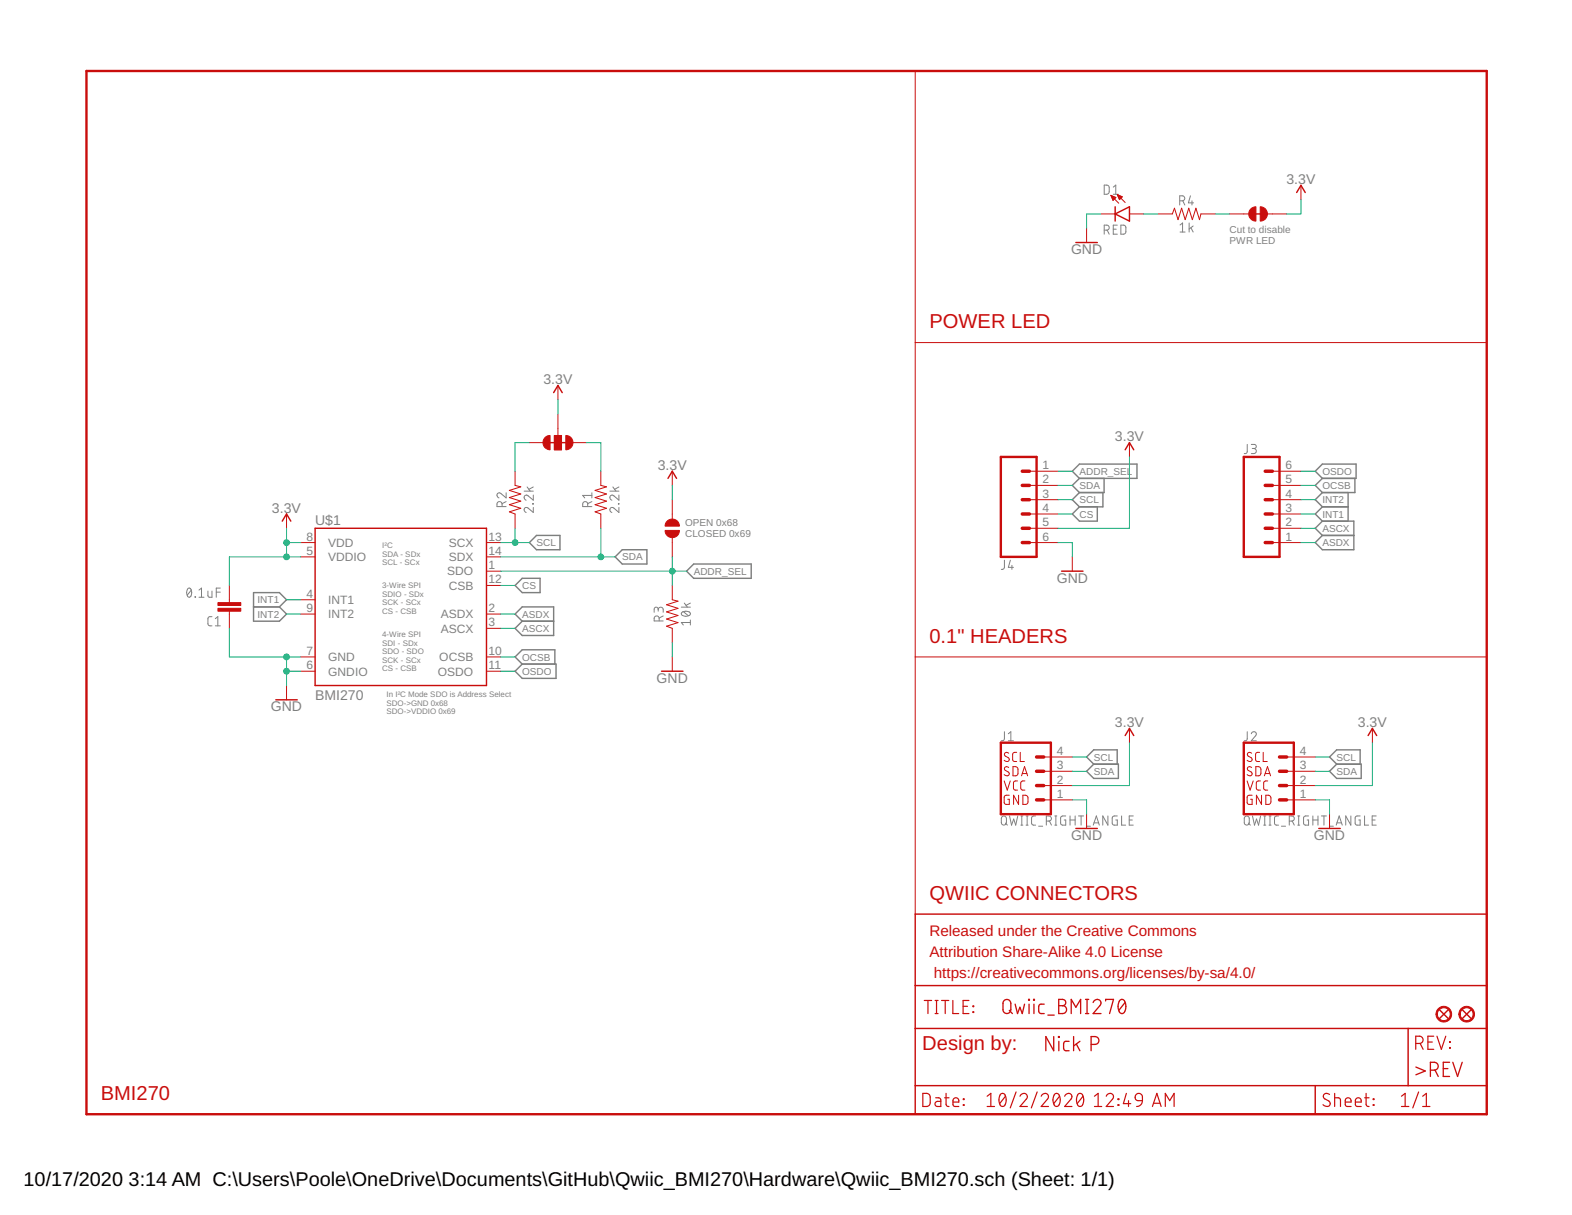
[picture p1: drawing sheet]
<svg xmlns="http://www.w3.org/2000/svg" width="279mm" height="216mm" viewBox="0 0 279 216" stroke-linecap="round" stroke-linejoin="round" font-family="sans-serif">
<g fill="none" stroke="#808080" stroke-width=".18">
<path d="M196.3 32.9h.4a.43 .43 0 0 1 .4 .4l-.1 1.1-.7 .1zM197.9 34.5h.9M197.9 33.3l.4-.4v1.6M209.7 35.7h.4a.44 .44 0 0 0 .5-.5 .44 .44 0 0 0-.5-.4h-.4v1.6M209.7 40l.5-.4v1.6M210.2 35.7l.4 .7M211.3 39.6v1.6M211.6 34.8l-.4 1.2h.9M211.9 35.7v.7M196.3 40.9h.4a.44 .44 0 0 0 .4-.5 .44 .44 0 0 0-.4-.4h-.4v1.6M196.8 40.9l.3 .7M197.9 40.7h.5"/>
<path d="M198.6 40h-.7v1.6h.7M199.2 40h.5a.43 .43 0 0 1 .4 .4v.8a.43 .43 0 0 1-.4 .4h-.5zM209.7 41.2h.9M211.7 40.5l.4 .7M212.1 40.2l-.8 .5M221.7 79v1.4l-.2 .2h-.4M222.4 79h.5a.36 .36 0 0 1 .4 .3 .36 .36 0 0 1-.4 .4h-.3M222.8 79.7a.46 .46 0 0 1 .5 .4 .46 .46 0 0 1-.5 .5h-.4M89.2 90v-.4a.46 .46 0 0 0-.4-.5 .46 .46 0 0 0-.5 .5v.4h1.7M90 87.6v.9l-1-.8a.44 .44 0 0 0-.7 .1 .44 .44 0 0 0 .4 .7M90 89.1l-.8 .4M93.2 87.3h1.6"/>
<path d="M93.7 86.5l.5 .8M94.7 89.5l.1 .1zM94.8 90.2v.9l-.9-.8a.44 .44 0 0 0-.7 .1 .44 .44 0 0 0 .3 .7M94.8 88v.9l-.9-.8a.44 .44 0 0 0-.7 .1 .44 .44 0 0 0 .3 .7M94.8 86.5l-.8 .5M104.5 90v-.4a.44 .44 0 0 0-.5-.5 .44 .44 0 0 0-.4 .5v.4h1.6M105.2 89.1l-.7 .4M105.2 88h-1.6l.3 .5M105.2 87.6v.9M108.4 87.3h1.6M108.9 86.5l.6 .8M109.9 89.5l.1 .1z"/>
<path d="M110 90.2v.9l-.9-.8a.44 .44 0 0 0-.7 .1 .44 .44 0 0 0 .4 .7M110 88v.9l-.9-.8a.44 .44 0 0 0-.7 .1 .44 .44 0 0 0 .4 .7M110 86.5l-.8 .5M178.5 99.5v1.4l-.2 .2-.3 .1M179.6 99.5l-.4 1.3h.9M33.4 104.6l.2-.1a.97 .97 0 0 1 0 1.6 1.03 1.03 0 0 1-.2-1.5zM34 104.9l-.7 .9M34.7 106l.1 .1zM35.4 106.1h.9M35.4 104.9l.4-.4v1.6M37 105v1l.2 .1h.5v-1.1M37.7 109.6h-.5l-.2 .3v1.1l.2 .2h.5"/>
<path d="M38.3 111.2h.9M38.3 109.9l.4-.3v1.6M38.4 105.2h.8M39.2 104.5h-.8v1.6M117 108.3a.44 .44 0 0 1 .4-.4 .44 .44 0 0 1 .5 .4v.5M117 108.6v-.4a.36 .36 0 0 0-.4-.3 .36 .36 0 0 0-.3 .3v.6M117.2 110.3v-.4a.44 .44 0 0 0-.5-.4 .44 .44 0 0 0-.4 .4v.4h1.6M117.9 109.5l-.7 .3M121.1 107.9h1.6M121.2 108.8a1.02 1.02 0 0 1 1.5 .3 .93 .93 0 0 1-1.6 0zM121.5 108.7l.8 .7M121.6 107.2l.6 .7"/>
<path d="M122.7 110.6h-1.6l.4 .5M122.7 110.2v.9M122.7 107.2l-.8 .4M179.9 100.5v.7M178.5 130v1.4l-.2 .2h-.3M179.2 131.6h.9M179.2 130.4l.5-.4v1.6M221.7 130v1.4l-.2 .2h-.4M222.4 130.4a.44 .44 0 0 1 .6-.4 .44 .44 0 0 1 .2 .7l-.8 .9h.9M178.1 145.1a.46 .46 0 0 1 .5-.1 .46 .46 0 0 1 .3 .5v.7a.46 .46 0 0 1-.5 .4 .46 .46 0 0 1-.4-.4zM178.7 146.3l.3 .3M179.4 145l.4 1.6 .4-1.1 .3 1.1 .4-1.6"/>
<path d="M181.4 146.6h.4M181.4 145h.4M181.6 145v1.6M182.4 146.6h.3M182.4 145h.3M182.6 145v1.6M184.1 145h-.5l-.3 .4 .1 1 .2 .2h.5M184.6 146.8h.7M186 145.9h.4a.46 .46 0 0 0 .5-.5 .46 .46 0 0 0-.5-.4h-.4v1.6M186.5 145.9l.4 .7M187.5 146.6h.3M187.5 145h.3"/>
<path d="M187.7 145v1.6M189.4 145h-.5l-.4 .2v1.2l.2 .2h.7v-.9h-.3M190.2 145.7h.9M190.2 145v1.6M191.1 145v1.6M191.7 145h.9M192.2 145v1.6M193.1 146.8h.7M194.3 146.6l.6-1.6 .5 1.6M194.4 146.2h.9M196.9 145v1.6l-.9-1.6v1.6M198.6 145h-.6l-.3 .2v1.1l.2 .3h.7v-.9h-.3"/>
<path d="M199.3 145v1.6h.8M200.7 145.7h.6M201.4 145h-.7v1.6h.7M221.3 145.1a.44 .44 0 0 1 .5-.1 .44 .44 0 0 1 .2 .5v.7a.44 .44 0 0 1-.4 .4 .44 .44 0 0 1-.5-.4l.1-.9zM221.9 146.3l.3 .3M222.6 145l.4 1.6 .3-1.1 .4 1.1 .3-1.6M224.6 146.6h.4M224.6 145h.4M224.8 145v1.6M225.6 146.6h.3M225.6 145h.3M225.7 145v1.6"/>
<path d="M227.2 145h-.5l-.2 .4v1l.2 .2h.5M227.8 146.8h.7M229.2 145.9h.4a.46 .46 0 0 0 .4-.5 .46 .46 0 0 0-.4-.4h-.4v1.6M229.7 145.9l.3 .7M230.7 146.6h.3M230.7 145h.3M230.8 145v1.6M232.6 145h-.5l-.4 .2v1.1l.2 .3h.7v-.9h-.3M233.3 145.7h1M233.3 145v1.6M234.3 145v1.6M234.9 145h.9"/>
<path d="M235.3 145v1.6M236.3 146.8h.7M237.5 146.6l.5-1.6 .6 1.6M237.6 146.2h.8M240.1 145v1.6l-.9-1.6v1.6M241.7 145h-.5l-.3 .2v1.1l.2 .3h.6v-.9h-.2M242.5 145v1.6h.7M243.9 145.7h.5M244.6 145h-.7v1.6h.7"/>
</g>
<g fill="none" stroke="#808080" stroke-width=".25">
<path d="M94.1 96.4l1.3-1.3h4.1v2.6h-4.1zM109.3 99l1.3-1.3h4.4v2.5h-4.4zM190.6 83.7l1.3-1.2h10.2v2.5h-10.2zM191.9 87.5l-1.3 1.3 1.3 1.3M191.9 85l-1.3 1.3 1.3 1.2M191.9 90.1l-1.3 1.2 1.3 1.3h3.1v-2.5M196 87.5v2.6h-4.1M196.2 85v2.5h-4.3M233.8 83.7l1.2-1.2h6v2.5h-6zM235 95.1h5.6M235 92.6h5.6v5.1h-5.6l-1.2-1.3 1.2-1.3M235 92.6l-1.2 1.3 1.2 1.2"/>
<path d="M235 90.1h4.6M235 90.1l-1.2 1.2 1.2 1.3M235 87.5l-1.2 1.3 1.2 1.3M235 85l-1.2 1.3 1.2 1.2M239.6 87.5v5.1M240.8 85v2.5h-5.8M45.1 105.3h4.6l1.2 1.3-1.2 1.2 1.2 1.3-1.2 1.3h-4.6zM45.1 107.8h4.6M91.5 109.1l1.3-1.3h5.6v5.1h-5.6l-1.3-1.2 1.3-1.3zM92.8 102.8h3.2v2.5h-3.2l-1.3-1.3zM92.8 110.4h5.6M92.8 118l-1.3-1.3 1.3-1.2h5.8v2.5"/>
<path d="M92.8 118h6v2.5h-6l-1.3-1.2zM122 101.5l1.3-1.3h10.2v2.6h-10.2zM194.4 135.8l-1.3-1.3 1.3-1.3h4.2v2.6M194.4 135.8h4.4v2.5h-4.4l-1.3-1.2zM237.6 135.8l-1.3-1.3 1.3-1.3h4.1v2.6M237.6 135.8h4.3v2.5h-4.3l-1.3-1.2z"/>
</g>
<g fill="none" stroke="#c90d0c" stroke-width=".18">
<path d="M162.7 12.6v149.8M195.7 38h2.5M197.4 34.7l1.4 1.4M197.4 34.7l.9 .4-.5 .5zM197.5 34.8h.2M197.5 34.9h.5M197.6 35.1h.6M197.6 35.2h.7M197.7 35.3h.4M197.7 35.4h.3M197.8 35.5h.1M198.6 34.6l1.4 1.4"/>
<path d="M198.6 34.6l.9 .4-.5 .5zM198.6 34.7h.2M198.7 34.8h.4M198.7 34.9h.7M198.8 35.1h.6M198.8 35.2h.5M198.9 35.3h.3M198.9 35.4h.1M200.7 38h2.6M205.8 38h2.6l.3-1 .7 2 .6-2 .7 2 .6-2 .6 2 .7-2 .6 2 .2-1h2.6M218.5 38h3.5M225.3 38h3.4"/>
<path d="M231.2 32.9v2.6M193.1 40.6v2.5M94.1 78.7h2.5M98.5 77.4h1.3v2.5h-1.3zM99.2 68.5v2.5M99.2 73.6v3.8M101.7 78.7h2.5M162.7 60.9h101.5M200.7 78.7v2.5M50.9 91.3v2.6M53.5 99h2.5M53.5 96.4h2.5"/>
<path d="M86.5 99h2.5M86.5 96.4h2.5M91.5 83.7v2.6l1.1 .2-2.1 .6 2.1 .7-2.1 .6 2.1 .6-2.1 .7 2.1 .6-2.1 .7 1 .3v2.6M106.8 83.7v2.6l1 .2-2 .6 2 .7-2 .6 2 .6-2 .7 2 .6-2 .7 1 .3v2.6M119.5 83.7v2.6M119.5 88.8v3.4M119.5 95.5v3.5M183 96.4h5M183 93.9h5M183 91.3h5M183 88.8h5M183 86.3h5"/>
<path d="M183 83.7h5M190.6 99v2.5M226.1 96.4h5.1M226.1 93.9h5.1M226.1 91.3h5.1M226.1 88.8h5.1M226.1 86.3h5.1M226.1 83.7h5.1M40.8 104v3.1M40.8 108.6v3.1M53.5 116.7h2.5M53.5 109.1h2.5"/>
<path d="M53.5 106.6h2.5M53.5 119.3h2.5M86.5 116.7h2.5M86.5 101.5h2.5M86.5 109.1h2.5M86.5 111.7h2.5M86.5 119.3h2.5M86.5 104h2.5M119.5 104v2.6l1 .2-2 .7 2 .6-2 .6 2 .7-2 .6 2 .6-2 .7 1 .4v2.5M119.5 116.7v2.6M162.7 116.7h101.5M50.9 121.8v2.6"/>
<path d="M178.5 138.8l.5 1.6 .6-1.6M179.3 136.4a.41 .41 0 0 0-.6-.1 .41 .41 0 0 0-.1 .5l.6 .4a.38 .38 0 0 1 .1 .5 .38 .38 0 0 1-.5 .1l-.3-.2M179.3 133.8a.41 .41 0 0 0-.6-.1 .41 .41 0 0 0-.1 .6l.6 .3a.38 .38 0 0 1 .1 .6 .38 .38 0 0 1-.5 .1l-.3-.2M180 136.2l.8 .2 .1 1a.43 .43 0 0 1-.4 .5h-.5zM180.7 133.7l-.6 .1-.1 .3v1l.2 .2h.5M180.8 138.8h-.5l-.2 .3v1.1l.2 .2h.5M181.3 133.7v1.6h.8M181.6 137.9l.5-1.7 .5 1.7M181.7 137.5h.8M182.2 138.8h-.5l-.3 .3 .1 1.1 .2 .2h.5M185.5 139.6h5.1M185.5 137.1h5.1"/>
<path d="M185.5 134.5h5.1M200.7 129.4v2.6M221.7 138.8l.5 1.6 .5-1.6M222.5 136.4a.41 .41 0 0 0-.6-.1 .41 .41 0 0 0-.1 .5l.6 .4a.41 .41 0 0 1 0 .6 .41 .41 0 0 1-.6 0l-.1-.2M222.5 133.8a.41 .41 0 0 0-.6-.1 .41 .41 0 0 0-.1 .6l.6 .3a.41 .41 0 0 1 0 .7 .41 .41 0 0 1-.6-.1l-.1-.1M223.2 136.2l.8 .2 .1 1a.43 .43 0 0 1-.4 .5h-.5zM223.9 133.7h-.5l-.2 .4v1l.2 .2h.5M224 138.8h-.5l-.2 .3v1.1l.2 .2h.5M224.5 133.7v1.6h.7M224.7 137.9l.6-1.7 .5 1.7M224.9 137.5h.8M225.3 138.8h-.5l-.2 .3v1.1l.2 .2h.5"/>
<path d="M228.7 139.6h5.1M228.7 137.1h5.1M228.7 134.5h5.1M243.9 129.4v2.6M179.4 141.3h-.6l-.3 .2v1.2l.2 .2h.7v-.9h-.3M181 141.3v1.6l-.9-1.6v1.6M181.8 141.3l.8 .2 .1 1a.43 .43 0 0 1-.4 .4h-.5zM185.5 142.1h5.1M193.1 144.7v2.5M222.5 141.3h-.5l-.3 .2v1.1l.2 .3h.6v-.9h-.2M224.2 141.3v1.6l-.9-1.6v1.6M225 141.3l.7 .2a1.3 1.3 0 0 1 .1 1.2l-.2 .2h-.6z"/>
<path d="M228.7 142.1h5.1M236.3 144.7v2.5"/>
</g>
<path d="M15.4 12.6h248.8v185.4h-248.8zM177.9 81.2h6.3v17.8h-6.3zM221.1 81.2h6.3v17.8h-6.3zM177.9 132h8.9v12.7h-8.9zM221.1 132h8.9v12.7h-8.9z" fill="none" stroke="#c90d0c" stroke-width=".42"/>
<g fill="none" stroke="#c90d0c" stroke-width=".25">
<path d="M198.2 38l2.5-1.3v2.6zM198.2 36.7v2.6M222.8 38h1.8M230.5 34.2l.7-1.3 .8 1.3M191.2 43.1h3.8M97.4 78.7h3.8M98.4 69.8l.8-1.3 .7 1.3M200 79.9l.7-1.2 .8 1.2M50.2 92.6l.7-1.3 .8 1.3M56 93.9h30.5v27.9h-30.5zM118.7 85l.8-1.3 .7 1.3M117.6 119.3h3.8"/>
<path d="M188.7 101.5h3.8M49 124.4h3.8M200 130.7l.7-1.3 .8 1.3M243.2 130.7l.7-1.3 .8 1.3M191.2 147.2h3.8M234.4 147.2h3.8M162.7 162.4h101.5v35.6h-101.5zM162.7 175.1h101.5M255.9 179.5l1.5 1.5M257.4 179.5l-1.5 1.5M259.9 179.5l1.6 1.5M261.5 179.5l-1.6 1.5"/>
<path d="M162.7 182.8h101.5M162.7 192.9h101.5M233.8 192.9v5.1M250.3 182.8v10.1"/>
</g>
<g fill="none" stroke="#c90d0c" stroke-width=".21">
<path d="M164.3 177.8h1.3M164.9 177.8v2.3M166.2 177.8h.5M166.5 177.8v2.3M167.3 177.8h1.3M168 177.8v2.3M169.4 177.8v2.3h1M171.2 178.8h.8M172.2 177.8h-1v2.3h1M172.9 178.8h.2v.1h-.2zM172.9 179.8h.2v.1h-.2zM164 194.3h.9a.64 .64 0 0 1 .4 .6v1.1l-.1 .4-.3 .2h-.9z"/>
<path d="M166.2 180.1h.5M166.3 195.1h.7l.2 .4v1.1h-.6a.46 .46 0 0 1-.4-.4 .46 .46 0 0 1 .4-.5h.6M167.9 195.1h.8M168.1 194.3v1.9l.2 .3 .4 .1M169.4 195.8h1a.54 .54 0 0 0-.4-.7 .54 .54 0 0 0-.6 .5l.1 .9 .9 .1M171.2 195.3h.1v.1h-.1zM171.2 196.3h.1v.1h-.1zM175.5 196.6h1.3M175.5 194.8l.6-.5v2.3M177.8 194.5a.55 .55 0 0 1 .6-.2 .55 .55 0 0 1 .4 .6 1.48 1.48 0 0 1-.5 1.7h-.1a1.1 1.1 0 0 1-.6-1.4zM178.7 194.8l-1 1.3M180.6 194l-1 2.9"/>
<path d="M181.3 194.8a.64 .64 0 0 1 .9-.5 .64 .64 0 0 1 .2 1l-1.1 1.3h1.3M184.3 194l-1 2.9M185.1 194.8a.64 .64 0 0 1 .9-.5 .64 .64 0 0 1 .2 1l-1.1 1.3h1.3M187.4 194.5a.55 .55 0 0 1 .6-.2 .55 .55 0 0 1 .4 .6 1.32 1.32 0 0 1-.6 1.7 1.1 1.1 0 0 1-.6-1.4zM188.3 194.8l-1 1.3M189.2 194.8a.64 .64 0 0 1 .9-.5 .64 .64 0 0 1 .2 1l-1.1 1.3h1.3M191.7 194.4a.65 .65 0 0 1 .7 .1 .65 .65 0 0 1 .2 .7 1.08 1.08 0 0 1-.6 1.4 1.1 1.1 0 0 1-.7-1.4zM192.5 194.8l-1 1.3M194.5 196.6h1.3M194.5 194.8l.7-.5v2.3M196.6 194.8a.64 .64 0 0 1 .9-.5 .64 .64 0 0 1 .2 1l-1.1 1.3h1.3M198.7 196.3h.2v.1h-.2z"/>
<path d="M198.7 195.3h.2v.1h-.2zM200.2 194.3l-.5 1.8h1.3M200.6 195.6v1M201.9 194.5a.64 .64 0 0 1 .7-.2 .64 .64 0 0 1 .5 .6v.7h-.8a.62 .62 0 0 1-.4-1.1zM203.1 195.6a1.01 1.01 0 0 1-1.1 1M204.8 196.6l.8-2.3 .8 2.3M205 196h1.2M207.1 196.6v-2.3l.8 1.3 .8-1.3v2.3M236.3 194.5a.58 .58 0 0 0-.9-.1 .58 .58 0 0 0 .1 .9l.7 .3a.59 .59 0 0 1 0 .9 .59 .59 0 0 1-.8 0l-.3-.2M237.2 195.1l.9 .1 .2 .3v1.1M237.2 194.3v2.3M239.1 195.8h1a.54 .54 0 0 0-.3-.7 .54 .54 0 0 0-.7 .5l.1 .9 .9 .1"/>
<path d="M240.9 195.8h1a.54 .54 0 0 0-.3-.7 .54 .54 0 0 0-.7 .5l.1 .9 .9 .1M242.5 195.1h.8M242.8 194.3v1.9l.1 .3 .4 .1M244.1 196.3h.1v.1h-.1zM244.1 195.3h.1v.1h-.1zM249.1 196.6h1.3M249.1 194.8l.6-.5v2.3M251.6 185.4h.7a.65 .65 0 0 0 .6-.6 .65 .65 0 0 0-.6-.7h-.7v2.4M252.1 194l-1 2.9M252.4 185.4l.5 1.1M252.9 196.6h1.2M252.9 194.8l.6-.5v2.3"/>
<path d="M253.8 185.2h.8M254.8 184.1h-1v2.4h1M255.4 184.1l.8 2.4 .8-2.4M257.6 185.1h.2v.1h-.2zM257.6 186.1h.2v.2h-.2z"/>
</g>
<g fill="none" stroke="#c90d0c" stroke-width=".23">
<path d="M178.5 177.7l.3-.1a.69 .69 0 0 1 .9 .7v1.1a.7 .7 0 0 1-.7 .7 .7 .7 0 0 1-.7-.7v-1.3zM179.4 179.5l.5 .6M180.4 178.4l.4 1.7 .5-1.1 .4 1.1 .4-1.7M182.8 177.6h.2v.1h-.2zM182.9 178.4v1.7M183.7 177.6h.2v.1h-.2zM183.8 178.4v1.7M185.6 178.4l-.7 .1-.3 .3v.9l.1 .3 .9 .1M188.2 177.6h.7a.56 .56 0 0 1 .5 .5 .56 .56 0 0 1-.5 .6 .7 .7 0 0 1 .7 .7 .7 .7 0 0 1-.7 .7h-.7zM188.2 178.7h.7M192.9 177.6h.6M193.2 177.6v2.5"/>
<path d="M194.3 178.1a.68 .68 0 0 1 1-.5 .68 .68 0 0 1 .2 1.1l-1.2 1.4h1.4M196.5 177.9v-.3h1.4l-.7 2.5M199 177.8a.59 .59 0 0 1 .7-.2 .59 .59 0 0 1 .3 .6 1.43 1.43 0 0 1-.6 1.9 1.22 1.22 0 0 1-.7-1.6zM200 178.1l-1.1 1.4M186.2 180.4h1.2M187.3 184.2v2.5l-1.4-2.5v2.5M188.1 184.2h.2v.1h-.2zM188.2 185v1.7M190 185l-.7 .1-.3 .3v.9l.2 .3 .8 .1M190.4 180.1v-2.5l.8 1.4 .9-1.4v2.5M190.8 184.2v2.5M191.3 185.5l.6 1.2"/>
<path d="M191.9 185l-1.1 .9M192.9 180.1h.6M193.9 185.6a1.21 1.21 0 0 0 1.3-.3l.1-.4a.7 .7 0 0 0-.7-.7h-.7v2.5M251.7 189.6l1.6 .7-1.6 .7M254.2 190.2a1.21 1.21 0 0 0 1.3-.3l.1-.4a.7 .7 0 0 0-.7-.7h-.7v2.5M255.1 190.2l.5 1.1M256.5 189.9h.8M257.6 188.8h-1.1v2.5h1.1M258.2 188.8l.9 2.5 .8-2.5"/>
</g>
<g fill="#c90d0c" stroke="#c90d0c" stroke-width=".18">
<path d="M96.8 77.8l.5-.4h.5v2.5a1.27 1.27 0 0 1-1.2-.7 1.27 1.27 0 0 1 .2-1.4z" fill-rule="evenodd"/>
<path d="M100.6 77.4a1.23 1.23 0 0 1 1.2 1.3h-1.2z" fill-rule="evenodd"/>
<path d="M100.6 78.7h1.2a1.26 1.26 0 0 1-1.2 1.2z" fill-rule="evenodd"/>
<path d="M118.6 92.5a1.27 1.27 0 0 1 1.4-.2 1.27 1.27 0 0 1 .8 1.2h-2.6l.1-.5z" fill-rule="evenodd"/>
<path d="M118.2 94.3h2.6a1.27 1.27 0 0 1-1.3 1.2 1.27 1.27 0 0 1-1.3-1.2z" fill-rule="evenodd"/>
<path d="M224 36.7a1.23 1.23 0 0 1 1.3 1.3h-1.3z" fill-rule="evenodd"/>
<path d="M224 38h1.3a1.23 1.23 0 0 1-1.3 1.3z" fill-rule="evenodd"/>
<path d="M222.3 37.2l.5-.4 .4-.1v2.6a1.26 1.26 0 0 1-1.2-.8 1.26 1.26 0 0 1 .3-1.3z" fill-rule="evenodd"/>
<path d="M255.6 179.3a1.4 1.4 0 0 1 2.2 .2 1.4 1.4 0 0 1-.8 2.1 1.4 1.4 0 0 1-1.8-1.4h.3a1.14 1.14 0 0 1 1.7-.9 1.14 1.14 0 0 1 .1 1.9 1.14 1.14 0 0 1-1.8-.7v-.3h-.3l.2-.7z" fill-rule="evenodd"/>
<path d="M259.7 179.3a1.4 1.4 0 0 1 2.2 .2 1.4 1.4 0 0 1-.8 2 1.4 1.4 0 0 1-1.8-1.3h.2a1.14 1.14 0 0 1 1.7-.9 1.14 1.14 0 0 1 .2 1.9 1.14 1.14 0 0 1-1.8-.7l-.1-.3h-.2z" fill-rule="evenodd"/>
</g>
<g fill="#c90d0c" stroke="#c90d0c" stroke-width=".18">
<path d="M98.5 77.4h1.3v2.5h-1.3z"/>
<path d="M38.7 107.1h4.1v.5h-4.1z"/>
<path d="M38.7 108.1h4.1v.5h-4.1z"/>
</g>
<g fill="none" stroke="#c90d0c" stroke-width=".61">
<path d="M181.7 91.3h1.3M181.7 93.9h1.3M181.7 96.4h1.3M181.7 86.3h1.3M181.7 88.8h1.3M181.7 83.7h1.3M224.9 91.3h1.2M224.9 93.9h1.2M224.9 96.4h1.2M224.9 86.3h1.2M224.9 88.8h1.2M224.9 83.7h1.2"/>
<path d="M184.2 137.1h1.3M184.2 139.6h1.3M184.2 134.5h1.3M227.4 137.1h1.3M227.4 139.6h1.3M227.4 134.5h1.3M184.2 142.1h1.3M227.4 142.1h1.3"/>
</g>
<g fill="none" stroke="#0dab76" stroke-width=".18">
<path d="M195.7 38h-2.6v2.6M203.3 38h2.5M216 38h2.5M231.2 35.5v2.5h-2.5M94.1 78.7h-2.6v5M99.2 71v2.6M104.2 78.7h2.6v5M50.9 93.9v5.1M50.9 96.4h2.6M53.5 99h-12.7v5M89 99h20.3M89 96.4h5.1"/>
<path d="M91.5 93.9v2.5M106.8 93.9v5.1M119.5 86.3v2.5M119.5 99v5M188 96.4h2.6v2.6M188 83.7h2.6M188 88.8h2.6M188 86.3h2.6M188 91.3h2.6M200.7 81.2v12.7h-12.7M231.2 96.4h2.6M231.2 93.9h2.6"/>
<path d="M231.2 83.7h2.6M231.2 88.8h2.6M231.2 86.3h2.6M231.2 91.3h2.6M40.8 111.7v5h12.7M50.9 116.7v5.1M50.9 119.3h2.6M50.9 106.6h2.6M50.9 109.1h2.6M89 116.7h2.5M89 119.3h2.5M89 101.5h33"/>
<path d="M89 104h2.5M89 109.1h2.5M89 111.7h2.5M119.5 114.2v2.5M190.6 134.5h2.5M190.6 137.1h2.5M200.7 132v7.6h-10.1M233.8 134.5h2.5M233.8 137.1h2.5M243.9 132v7.6h-10.1M190.6 142.1h2.5v2.6M233.8 142.1h2.5v2.6"/>
</g>
<g fill="#0dab76" stroke="#0dab76" stroke-width=".18">
<circle cx="50.9" cy="96.4" r=".51"/>
<circle cx="50.9" cy="99" r=".51"/>
<circle cx="50.9" cy="119.3" r=".51"/>
<circle cx="50.9" cy="116.7" r=".51"/>
<circle cx="119.5" cy="101.5" r=".51"/>
<circle cx="91.5" cy="96.4" r=".51"/>
<circle cx="106.8" cy="99" r=".51"/>
</g>
<g font-size="3.6" fill="#c90d0c">
<text x="165.2" y="58.3">POWER LED</text>
<text x="165.2" y="114.2">0.1&quot; HEADERS</text>
<text x="165.2" y="159.9">QWIIC CONNECTORS</text>
<text x="163.9" y="186.6">Design by:</text>
<text x="17.9" y="195.5">BMI270</text>
</g>
<g font-size="3.5">
<text x="4.2" y="210.7">10/17/2020</text>
<text x="22.9" y="210.7">3:14 AM C:\Users\Poole\OneDrive\Documents\GitHub\Qwiic_BMI270\Hardware\Qwiic_BMI270.sch (Sheet: 1/1)</text>
</g>
<g font-size="2.7" fill="#c90d0c">
<text x="165.2" y="166.3">Released under the Creative Commons</text>
<text x="165.2" y="170.1">Attribution Share-Alike 4.0 License</text>
<text x="166" y="173.9">https://creativecommons.org/licenses/by-sa/4.0/</text>
</g>
<g font-size="2.5" fill="#808080">
<text x="228.6" y="32.7">3.3V</text>
<text x="190.4" y="45.1">GND</text>
<text x="96.6" y="68.2">3.3V</text>
<text x="116.9" y="83.5">3.3V</text>
<text x="198.2" y="78.4">3.3V</text>
<text x="48.3" y="91.1">3.3V</text>
<text x="56" y="93.4">U$1</text>
<text x="187.8" y="103.5">GND</text>
<text x="56" y="124.4">BMI270</text>
<text x="116.7" y="121.3">GND</text>
<text x="48.1" y="126.4">GND</text>
<text x="198.2" y="129.2">3.3V</text>
<text x="241.3" y="129.2">3.3V</text>
<text x="190.4" y="149.2">GND</text>
<text x="233.5" y="149.2">GND</text>
</g>
<g font-size="2.1" fill="#808080">
<text x="185.3" y="83.4">1</text>
<text x="228.5" y="83.4">6</text>
<text x="185.3" y="85.9">2</text>
<text x="185.3" y="88.4">3</text>
<text x="228.5" y="88.4">4</text>
<text x="228.5" y="85.9">5</text>
<text x="185.3" y="91">4</text>
<text x="185.3" y="93.5">5</text>
<text x="228.5" y="93.5">2</text>
<text x="228.5" y="91">3</text>
<text x="54.5" y="98.6">5</text>
<text x="54.5" y="96.1">8</text>
<text x="58.3" y="99.7">VDDIO</text>
<text x="58.3" y="97.2">VDD</text>
<text x="79.8" y="97.2">SCX</text>
<text x="79.8" y="99.7">SDX</text>
<text x="86.8" y="101.1">1</text>
<text x="86.8" y="96.1">13</text>
<text x="86.8" y="98.6">14</text>
<text x="185.3" y="96.1">6</text>
<text x="228.5" y="96.1">1</text>
<text x="54.5" y="106.2">4</text>
<text x="58.3" y="107.3">INT1</text>
<text x="79.5" y="102.3">SDO</text>
<text x="79.8" y="104.8">CSB</text>
<text x="86.8" y="103.7">12</text>
<text x="54.5" y="108.8">9</text>
<text x="58.3" y="109.9">INT2</text>
<text x="78.3" y="109.9">ASDX</text>
<text x="78.3" y="112.4">ASCX</text>
<text x="86.8" y="108.8">2</text>
<text x="86.8" y="111.3">3</text>
<text x="54.5" y="118.9">6</text>
<text x="54.5" y="116.4">7</text>
<text x="58.3" y="117.5">GND</text>
<text x="78.1" y="117.5">OCSB</text>
<text x="86.8" y="116.4">10</text>
<text x="86.8" y="118.9">11</text>
<text x="58.3" y="120">GNDIO</text>
<text x="77.8" y="120">OSDO</text>
<text x="187.8" y="136.7">3</text>
<text x="187.8" y="134.2">4</text>
<text x="231" y="136.7">3</text>
<text x="231" y="134.2">4</text>
<text x="187.8" y="141.8">1</text>
<text x="187.8" y="139.2">2</text>
<text x="231" y="141.8">1</text>
<text x="231" y="139.2">2</text>
</g>
<g font-size="1.8" fill="#808080">
<text x="218.5" y="41.4">Cut to disable</text>
<text x="218.5" y="43.4">PWR LED</text>
<text x="191.9" y="84.4">ADDR_SEL</text>
<text x="191.9" y="89.4">SCL</text>
<text x="191.9" y="86.9">SDA</text>
<text x="235" y="89.4">INT2</text>
<text x="235" y="86.9">OCSB</text>
<text x="235" y="84.4">OSDO</text>
<text x="121.8" y="93.5">OPEN 0x68</text>
<text x="121.8" y="95.4">CLOSED 0x69</text>
<text x="191.9" y="92">CS</text>
<text x="235" y="92">INT1</text>
<text x="235" y="94.5">ASCX</text>
<text x="95.4" y="97.1">SCL</text>
<text x="110.6" y="99.6">SDA</text>
<text x="235" y="97.1">ASDX</text>
<text x="45.8" y="107.2">INT1</text>
<text x="92.8" y="104.7">CS</text>
<text x="123.3" y="102.1">ADDR_SEL</text>
<text x="45.8" y="109.8">INT2</text>
<text x="92.8" y="109.8">ASDX</text>
<text x="92.8" y="112.3">ASCX</text>
<text x="92.8" y="117.4">OCSB</text>
<text x="92.8" y="119.9">OSDO</text>
<text x="194.4" y="135.1">SCL</text>
<text x="194.4" y="137.7">SDA</text>
<text x="237.6" y="135.1">SCL</text>
<text x="237.6" y="137.7">SDA</text>
</g>
<g font-size="1.4" fill="#808080">
<text x="67.9" y="97.4">I²C</text>
<text x="67.9" y="99">SDA - SDx</text>
<text x="67.9" y="100.5">SCL - SCx</text>
<text x="67.9" y="104.5">3-Wire SPI</text>
<text x="67.9" y="106.1">SDIO - SDx</text>
<text x="67.9" y="107.6">SCK - SCx</text>
<text x="67.9" y="109.1">CS - CSB</text>
<text x="67.9" y="113.2">4-Wire SPI</text>
<text x="67.9" y="114.7">SDI - SDx</text>
<text x="67.9" y="116.2">SDO - SDO</text>
<text x="67.9" y="117.8">SCK - SCx</text>
<text x="67.9" y="119.3">CS - CSB</text>
<text x="68.7" y="123.8">In I²C Mode SDO is Address Select</text>
<text x="68.7" y="125.4">SDO-&gt;GND 0x68</text>
<text x="68.7" y="126.9">SDO-&gt;VDDIO 0x69</text>
</g>
</svg>
